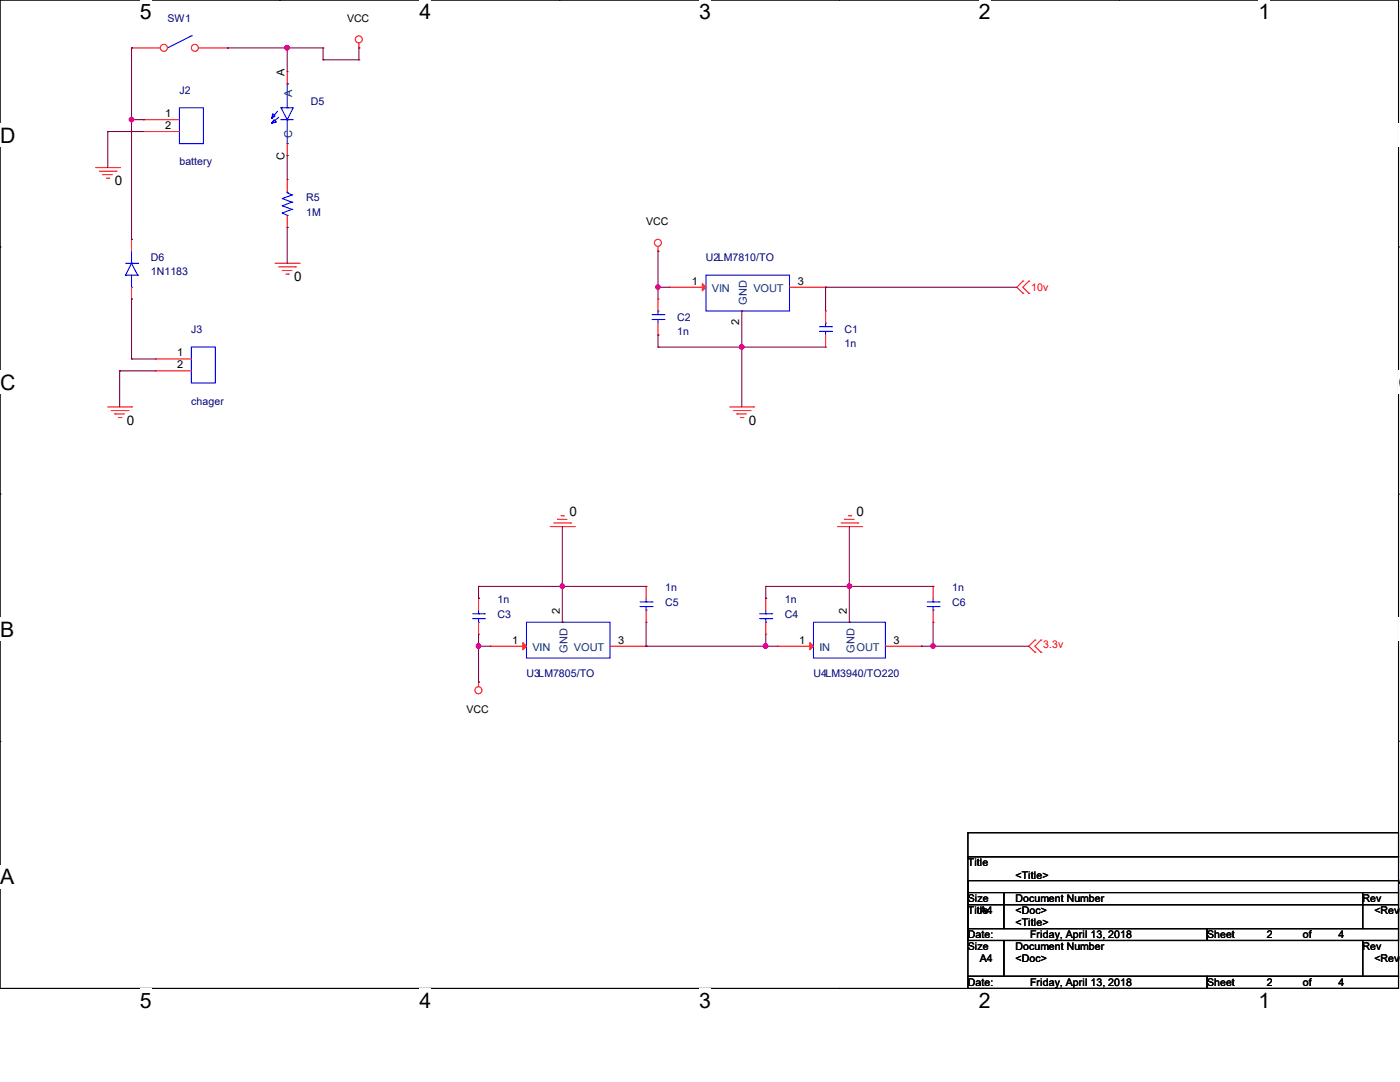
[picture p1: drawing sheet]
<svg xmlns="http://www.w3.org/2000/svg" width="279mm" height="216mm" viewBox="0 0 279 216" stroke-linecap="round" stroke-linejoin="round" font-family="sans-serif">
<path d="M0 0h279.1v197.2h-279.1z" fill="none" stroke="#000" stroke-width=".21"/>
<g fill="#fff">
<path d="M27.9 0h2.4v4.7h-2.4z"/>
<path d="M27.9 197.2h2.4v4.8h-2.4z"/>
</g>
<path d="M55.8 0h.1M55.8 197.2h.1" fill="none" stroke="#000" stroke-width=".21"/>
<g fill="#fff">
<path d="M83.7 0h2.4v4.7h-2.4z"/>
<path d="M83.7 197.2h2.4v4.8h-2.4z"/>
</g>
<path d="M111.6 0h.1M111.6 197.2h.1" fill="none" stroke="#000" stroke-width=".21"/>
<g fill="#fff">
<path d="M139.5 0h2.4v4.7h-2.4z"/>
<path d="M139.5 197.2h2.4v4.8h-2.4z"/>
</g>
<path d="M167.4 0h.1M167.4 197.2h.1" fill="none" stroke="#000" stroke-width=".21"/>
<g fill="#fff">
<path d="M195.3 0h2.4v4.7h-2.4z"/>
<path d="M195.3 197.2h2.4v4.8h-2.4z"/>
</g>
<path d="M223.3 0h.1M223.3 197.2h.1" fill="none" stroke="#000" stroke-width=".21"/>
<g fill="#fff">
<path d="M251.2 0h2.3v4.7h-2.3z"/>
<path d="M251.2 197.2h2.3v4.8h-2.3z"/>
<path d="M0 24.6h3v4.8h-3z"/>
<path d="M279.1 24.6h.3v4.8h-.3z"/>
<path d="M0 73.9h3v4.8h-3z"/>
<path d="M279.1 73.9h.3v4.8h-.3z"/>
</g>
<path d="M0 49.3h.1M279.1 49.3h.1" fill="none" stroke="#000" stroke-width=".21"/>
<g fill="#fff">
<path d="M0 123.2h2.8v4.8h-2.8z"/>
<path d="M279.1 123.2h.3v4.8h-.3z"/>
</g>
<path d="M0 98.6h.1M279.1 98.6h.1" fill="none" stroke="#000" stroke-width=".21"/>
<g fill="#fff">
<path d="M0 172.6h2.8v4.7h-2.8z"/>
<path d="M279 172.6h.4v4.7h-.4z"/>
</g>
<g fill="none" stroke="#000" stroke-width=".21">
<path d="M0 147.9h.1M279.1 147.9h.1M193.2 175.7h85.9v4.8h-85.9zM193.2 166.2h85.9v4.7h-85.9zM193.2 170.9h85.9v7.2h-85.9zM193.2 178.1h7.1v7.2h-7.1zM200.3 178.1h71.6v7.2h-71.6zM271.9 178.1h7.2v7.2h-7.2zM193.2 180.5h85.9v7.2h-85.9zM193.2 187.7h7.1v7.1h-7.1zM193.2 194.8h47.7v2.4h-47.7zM193.2 185.3h47.7v2.4h-47.7z"/>
<path d="M200.3 187.7h71.6v7.1h-71.6zM240.9 194.8h38.2v2.4h-38.2zM240.9 185.3h38.2v2.4h-38.2zM271.9 187.7h7.2v7.1h-7.2z"/>
</g>
<g fill="none" stroke="#f00" stroke-width=".21">
<path d="M71.6 9.6h.1M71.6 8.6v1M19.1 33.4h4.8M19.8 34.2h3.4M20.5 34.8h.1M20.5 34.8h1.9M21.3 35.6h.4M21.7 35.6h.1M23.2 34.2h.1M23.9 33.4h.1M28.7 23.9h.1M28.7 26.2h.1"/>
<path d="M28.7 23.9h7.1M28.7 26.2h7.1M26.2 47.8h.1M26.2 59.7h.1M26.2 47.8v2.3M26.2 57.3v2.4M54.9 52.5h4.8M55.6 53.3h3.4M56.3 54h.1M56.3 54h2M57.1 54.7h.4M57.5 54.7h.1"/>
<path d="M59 53.3h.1M59.7 52.5h.1M131.3 50.1h.1M131.3 49.2v.9M204.1 56.1h.1M204.1 58.5h.1M204.1 56.1l-1.2 1.2 1.2 1.2M205.3 58.5h.1M205.3 56.1h.1M205.3 56.1l-1.2 1.2 1.2 1.2M31 71.6h.1M31 74h.1"/>
<path d="M31 71.6h7.2M31 74h7.2M164.8 69.3h.1M164.8 62.1h.1M164.8 62.1v2.4M164.8 66.8v2.5M21.5 81.2h4.7M22.2 81.9h3.3M22.9 82.6h.1M22.9 82.6h1.9M23.6 83.3h.5M24.1 83.3h.1"/>
<path d="M25.5 81.9h.1M26.2 81.2h.1M145.6 81.2h4.8M146.3 81.9h3.4M147.1 82.6h.1M147.1 82.6h1.9M147.8 83.3h.5M148.3 83.3h.1M149.7 81.9h.1M150.4 81.2h.1M109.8 105.1h4.8M110.5 104.4h3.4"/>
<path d="M111.3 103.6h.1M111.3 103.6h1.9M112 102.9h.4M112.4 102.9h.1M113.9 104.4h.1M114.6 105.1h.1M152.8 119.4h.1M152.8 119.4v2.4M167.1 105.1h4.8M167.9 104.4h3.3M168.6 103.6h.1M168.6 103.6h1.9"/>
<path d="M169.3 102.9h.5M169.8 102.9h.1M171.2 104.4h.1M171.9 105.1h.1M95.5 136.1h.1M95.5 136.1v.9M152.8 126.5h.1M152.8 124.2v2.3M206.5 130.1h.1M206.5 127.7h.1M206.5 127.7l-1.2 1.2 1.2 1.2M207.7 127.7h.1"/>
<path d="M207.7 130.1h.1M207.7 127.7l-1.2 1.2 1.2 1.2"/>
<circle cx="71.6" cy="7.9" r=".7"/>
<circle cx="131.3" cy="48.5" r=".7"/>
<circle cx="95.5" cy="137.7" r=".7"/>
</g>
<g fill="none" stroke="#00f" stroke-width=".21">
<path d="M38.2 7.2h.1M38.2 7.2l-4.8 2.4M35.8 21.5h4.8v7.2h-4.8zM25.1 54.9h.1M25.1 52.5h2.4M25.1 54.9h2.4M26.2 57.3h.1M26.2 52.5h.1M26.2 50.1v2.4M26.2 54.9v2.4M26.2 52.5l-1.1 2.4M26.2 52.5l1.3 2.4"/>
<path d="M27.5 52.5h.1M27.5 54.9h.1M38.2 69.3h4.8v7.1h-4.8zM163.5 66.1h2.4M163.5 65.2h2.4M164.8 64.5h.1M164.8 66.1h.1M164.8 64.5v.7M164.8 66.1v.7M165.9 66.1h.1M165.9 65.2h.1M151.6 122.5h2.4"/>
<path d="M151.6 123.4h2.4M152.8 124.2h.1M152.8 122.5h.1M152.8 121.8v.7M152.8 123.4v.8M154 122.5h.1M154 123.4h.1"/>
</g>
<circle cx="32.7" cy="9.5" r=".7" fill="#fff" stroke="#f00" stroke-width=".21"/>
<path d="M26.2 9.6h.1M26.2 9.6h5.8" fill="none" stroke="#f00" stroke-width=".21"/>
<circle cx="38.9" cy="9.5" r=".7" fill="#fff" stroke="#f00" stroke-width=".21"/>
<g fill="none" stroke="#f00" stroke-width=".21">
<path d="M39.6 9.6h5.8M45.4 9.6h.1M57.3 14.3h.1M57.3 14.3v2.4M57.3 31h.1M57.3 35.8h.1M57.3 28.7v2.3M57.3 35.8v2.4M57.3 45.4h.1M57.3 43v2.4M131.3 59.7h.1M131.3 59.7v2.4"/>
<path d="M133.7 57.3h.1M133.7 57.3h7.2M157.6 57.3h7.2M164.8 57.3h.1M131.3 66.8h.1M131.3 64.5v2.3M148 62.1h.1M95.5 119.4h.1M95.5 119.4v2.4M128.9 117h.1M128.9 117v2.4M186.2 117h.1"/>
<path d="M186.2 117v2.4M95.5 126.5h.1M95.5 124.2v2.3M97.9 128.9h.1M97.9 128.9h7.2M112.2 124.2h.1M121.8 128.9h7.1M128.9 128.9h.1M128.9 124.2h.1M128.9 121.8v2.4M155.2 128.9h.1M155.2 128.9h7.1"/>
<path d="M169.5 124.2h.1M176.7 128.9h7.2M183.9 128.9h.1M186.2 124.2h.1M186.2 121.8v2.4"/>
</g>
<g fill="none" stroke="#00f" stroke-width=".21">
<path d="M57.3 16.7h.1M57.3 16.7v4.8M54.2 23.6h.1M54.2 24.6h.1M54.4 22.7l.5 .5-.7 .4zM54.7 23.9l.5 .4-1 .3zM55.4 22.2l-1.2 1.4M55.6 23.4l-1.4 1.2M56.1 21.5h.1M56.1 23.9h.1M56.1 21.5h2.4l-1.2 2.4M56.1 21.5l1.2 2.4"/>
<path d="M56.1 23.9h2.4M56.3 39.6h.1M56.3 39.6l2 .7M57.3 23.9h.1M57.3 21.5h.1M57.3 28.7h.1M57.3 38.4h.1M57.3 23.9v4.8M57.3 38.2v.2M57.3 38.4l1 .5M58.3 38.9h.1M58.3 38.9l-2 .7"/>
<path d="M56.3 41.1h.1M56.3 42.5h.1M56.3 41.1l2 .7M56.3 42.5l1 .5M57.3 43h.1M58.3 40.3h.1M58.3 41.8h.1M58.3 40.3l-2 .8M58.3 41.8l-2 .7M140.9 54.9h16.7v7.2h-16.7zM130.1 63.8h2.4M130.1 62.8h2.4"/>
<path d="M131.3 62.1h.1M131.3 63.8h.1M131.3 62.1v.7M131.3 63.8v.7M132.5 63.8h.1M132.5 62.8h.1M128.9 119.4v.7M186.2 119.4v.7M94.3 122.5h2.4M94.3 123.4h2.4M95.5 124.2h.1M95.5 122.5h.1"/>
<path d="M95.5 121.8v.7M95.5 123.4v.8M96.7 122.5h.1M96.7 123.4h.1M105.1 124.2h16.7v7.1h-16.7zM127.7 120.1h2.4M127.7 121h2.4M128.9 121.8h.1M128.9 120.1h.1M128.9 121v.8M130.1 120.1h.1M130.1 121h.1"/>
<path d="M162.3 124.2h14.4v7.1h-14.4zM185 120.1h2.4M185 121h2.4M186.2 121.8h.1M186.2 120.1h.1M186.2 121v.8M187.4 120.1h.1M187.4 121h.1"/>
</g>
<g fill="#f00" stroke="#f00" stroke-width=".21">
<path d="M104.4 128.2l.7 .7-.7 .8z"/>
<path d="M161.6 128.2l.7 .7-.7 .8z"/>
<path d="M140.2 56.6l.7 .7-.7 .7z"/>
</g>
<g fill="none" stroke="#800040" stroke-width=".21">
<path d="M26.2 9.6h.1M26.2 9.6v38.2M45.4 9.6h.1M45.4 9.6h19.1M57.3 9.6h.1M57.3 9.6v4.7M64.5 11.9h.1M64.5 9.6h.1M64.5 9.6v2.3M64.5 11.9h7.1M71.6 11.9h.1M71.6 9.6h.1"/>
<path d="M71.6 9.6v2.3M21.5 26.2h.1M21.5 26.2h7.2M21.5 26.2v7.2M26.2 23.9h2.5M28.7 23.9h.1M57.3 31h.1M57.3 31v4.8M26.2 59.7h.1M26.2 47.8h.1M26.2 59.7v11.9M57.3 45.4h.1"/>
<path d="M57.3 45.4v7.1M131.3 50.1h.1M131.3 57.3h.1M131.3 50.1v9.6M131.3 57.3h2.4M164.8 57.3h.1M164.8 57.3h38.1M164.8 57.3v4.8M23.9 74h.1M23.9 74h7.1M23.9 74v7.2M26.2 71.6h.1"/>
<path d="M26.2 71.6h4.8M131.3 66.8h.1M131.3 69.3h.1M131.3 66.8v2.5M131.3 69.3h33.5M148 62.1h.1M148 69.3h.1M148 62.1v19.1M95.5 119.4h.1M95.5 117h.1M95.5 117v2.4M95.5 117h33.4"/>
<path d="M112.2 117h.1M112.2 105.1v19.1M152.8 119.4h.1M152.8 117h.1M152.8 117v2.4M152.8 117h33.4M169.5 117h.1M169.5 105.1v19.1M95.5 136.1h.1M95.5 128.9h.1M95.5 126.5v9.6M95.5 128.9h2.4"/>
<path d="M112.2 124.2h.1M128.9 128.9h.1M128.9 128.9h26.3M128.9 124.2v4.7M152.8 128.9h.1M152.8 126.5v2.4M169.5 124.2h.1M183.9 128.9h.1M183.9 128.9h21.4M186.2 128.9h.1M186.2 124.2v4.7"/>
</g>
<g fill="#f0f" stroke="#f0f" stroke-width=".21">
<circle cx="131.3" cy="57.3" r=".46"/>
<circle cx="148" cy="69.2" r=".46"/>
<circle cx="95.5" cy="128.9" r=".46"/>
<circle cx="152.8" cy="128.9" r=".47"/>
<circle cx="186.2" cy="128.9" r=".46"/>
<circle cx="112.2" cy="117" r=".46"/>
<circle cx="169.5" cy="117" r=".47"/>
<circle cx="26.2" cy="23.9" r=".47"/>
<circle cx="57.3" cy="9.5" r=".47"/>
</g>
<g font-size="4.2">
<text x="27.9" y="3.8">5</text>
<text x="83.7" y="3.8">4</text>
<text x="139.5" y="3.8">3</text>
<text x="195.3" y="3.8">2</text>
<text x="251.2" y="3.8">1</text>
<text x="0" y="28.4">D</text>
<text x="0" y="77.7">C</text>
<text x="279.1" y="77.7">C</text>
<text x="0" y="127">B</text>
<text x="0" y="176.4">A</text>
<text x="279.1" y="176.4">A</text>
<text x="27.9" y="201">5</text>
<text x="83.7" y="201">4</text>
<text x="139.5" y="201">3</text>
<text x="195.3" y="201">2</text>
<text x="251.2" y="201">1</text>
</g>
<g font-size="2.6">
<text x="22.9" y="37">0</text>
<text x="58.7" y="56.1">0</text>
<text x="25.3" y="84.8">0</text>
<text x="149.5" y="84.8">0</text>
<text x="113.7" y="102.9">0</text>
<text x="170.9" y="102.9">0</text>
</g>
<g font-size="2.2">
<text x="56.8" y="15.1" transform="rotate(-90 56.8 15.1)">A</text>
<text x="33" y="23.4">1</text>
<text x="33" y="25.7">2</text>
<text x="56.8" y="31.9" transform="rotate(-90 56.8 31.9)">C</text>
<text x="138" y="56.8">1</text>
<text x="159.2" y="56.8">3</text>
<text x="147.5" y="64.9" transform="rotate(-90 147.5 64.9)">2</text>
<text x="35.3" y="71.1">1</text>
<text x="35.3" y="73.5">2</text>
<text x="111.7" y="122.5" transform="rotate(-90 111.7 122.5)">2</text>
<text x="169" y="122.5" transform="rotate(-90 169 122.5)">2</text>
<text x="102.2" y="128.4">1</text>
<text x="123.4" y="128.4">3</text>
<text x="159.5" y="128.4">1</text>
<text x="178.3" y="128.4">3</text>
</g>
<g font-size="2.2" fill="#004080">
<text x="58.3" y="19.4" transform="rotate(-90 58.3 19.4)">A</text>
<text x="58.3" y="27.5" transform="rotate(-90 58.3 27.5)">C</text>
<text x="142.1" y="58.3">VIN</text>
<text x="150.4" y="58.3">VOUT</text>
<text x="149.1" y="60.9" transform="rotate(-90 149.1 60.9)">GND</text>
<text x="106.3" y="130">VIN</text>
<text x="113.2" y="130.3" transform="rotate(-90 113.2 130.3)">GND</text>
<text x="114.6" y="130">VOUT</text>
<text x="163.5" y="130">IN</text>
<text x="170.5" y="130.3" transform="rotate(-90 170.5 130.3)">GND</text>
<text x="170.9" y="130">OUT</text>
</g>
<g font-size="2.1" fill="#000080">
<text x="33.4" y="4.3">SW1</text>
<text x="35.8" y="18.7">J2</text>
<text x="62.1" y="21">D5</text>
<text x="35.8" y="33">battery</text>
<text x="61.1" y="40.1">R5</text>
<text x="61.1" y="43">1M</text>
<text x="30.1" y="52.1">D6</text>
<text x="140.9" y="52.1">U2LM7810/TO</text>
<text x="30.1" y="54.9">1N1183</text>
<text x="135.1" y="64">C2</text>
<text x="38.2" y="66.4">J3</text>
<text x="135.1" y="66.9">1n</text>
<text x="168.6" y="66.4">C1</text>
<text x="168.6" y="69.3">1n</text>
<text x="38.2" y="80.7">chager</text>
<text x="132.8" y="118">1n</text>
<text x="190" y="118">1n</text>
<text x="99.3" y="123.2">C3</text>
<text x="99.3" y="120.4">1n</text>
<text x="132.8" y="120.9">C5</text>
<text x="156.6" y="123.2">C4</text>
<text x="156.6" y="120.4">1n</text>
<text x="190" y="120.9">C6</text>
<text x="105.1" y="135.2">U3LM7805/TO</text>
<text x="162.3" y="135.2">U4LM3940/TO220</text>
</g>
<g font-size="2.1">
<text x="69.3" y="4.3">VCC</text>
<text x="128.9" y="44.9">VCC</text>
<text x="93.1" y="142.3">VCC</text>
<text x="193.2" y="172.9">Title</text>
<text x="202.7" y="175.3">&lt;Title&gt;</text>
<text x="193.2" y="182.5">Title</text>
<text x="193.2" y="180">Size</text>
<text x="195.5" y="182.5">A4</text>
<text x="202.7" y="180">Document Number</text>
<text x="202.7" y="184.8">&lt;Title&gt;</text>
<text x="202.7" y="182.5">&lt;Doc&gt;</text>
<text x="271.9" y="180">Rev</text>
<text x="274.3" y="182.5">&lt;RevC</text>
<text x="193.2" y="189.6">Size</text>
<text x="193.2" y="187.2">Date:</text>
<text x="195.5" y="192">A4</text>
<text x="202.7" y="189.6">Document Number</text>
<text x="202.7" y="192">&lt;Doc&gt;</text>
<text x="205.6" y="187.2">Friday, April 13, 2018</text>
<text x="240.9" y="187.2">Sheet</text>
<text x="252.9" y="187.2">2</text>
<text x="260" y="187.2">of</text>
<text x="267.2" y="187.2">4</text>
<text x="271.9" y="189.6">Rev</text>
<text x="274.3" y="192">&lt;RevC</text>
<text x="193.2" y="196.8">Date:</text>
<text x="205.6" y="196.8">Friday, April 13, 2018</text>
<text x="240.9" y="196.8">Sheet</text>
<text x="252.9" y="196.8">2</text>
<text x="260" y="196.8">of</text>
<text x="267.2" y="196.8">4</text>
</g>
<g font-size="2.1" fill="#f00">
<text x="205.8" y="58">10v</text>
<text x="208.2" y="129.2">3.3v</text>
</g>
</svg>
